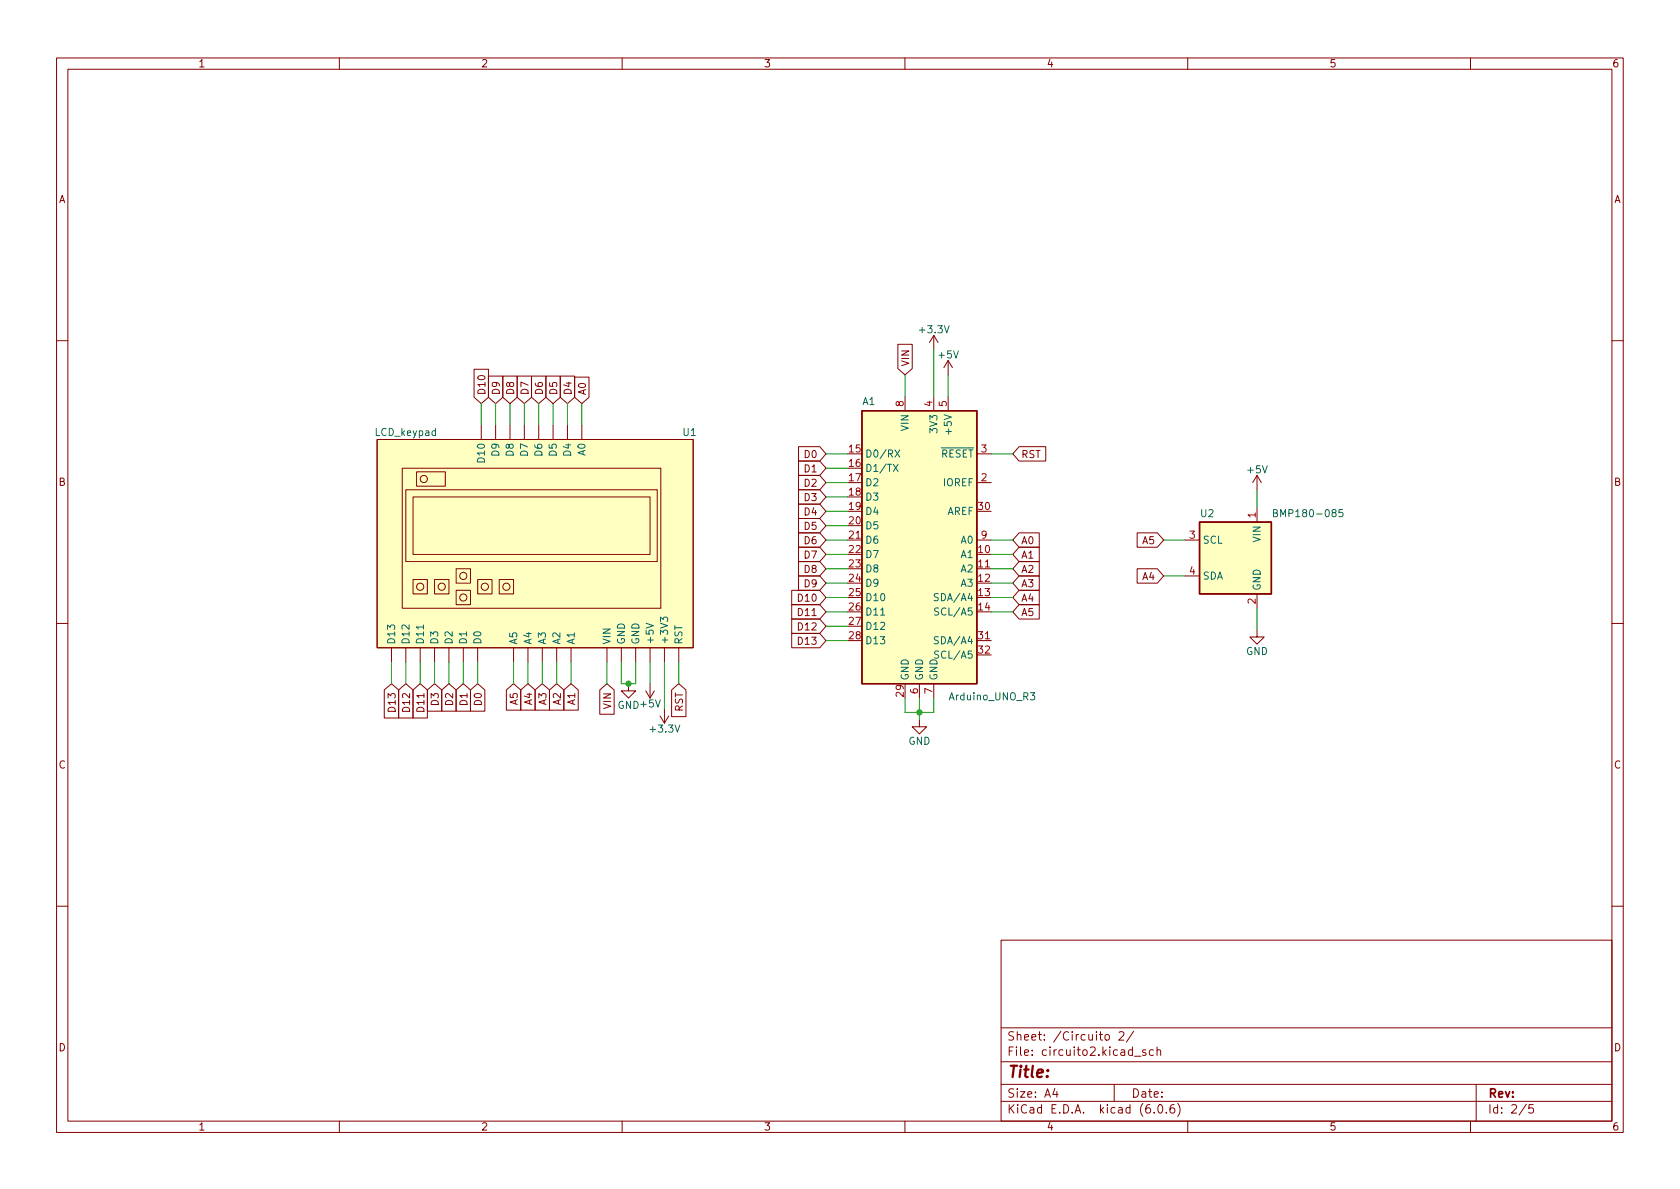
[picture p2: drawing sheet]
<svg xmlns="http://www.w3.org/2000/svg" width="297mm" height="210mm" viewBox="0 0 297 210" stroke-linecap="round" stroke-linejoin="round" font-family="sans-serif">
<g fill="none" stroke="#840000" stroke-width=".18">
<path d="M10 10.2h277v190.1h-277zM12 12.2h273v186.1h-273zM60 10.2v2M110 10.2v2M160 10.2v2M210 10.2v2M260 10.2v2M165.1 59.3l-.8 1.3M165.1 59.3v2.5M165.1 59.3l.8 1.3M10 60.2h2M66.7 77.7h55.9v36.8h-55.9z"/>
<path d="M83.8 65.3h2.6v5l-1.3 1.1-1.3-1.1zM85.1 75.2v2.5M86.4 66.5h2.5v3.8l-1.3 1.1-1.2-1.1zM87.6 75.2v2.5M88.9 66.5h2.5v3.8l-1.2 1.1-1.3-1.1zM90.2 75.2v2.5M91.4 66.5h2.6v3.8l-1.3 1.1-1.3-1.1zM92.7 75.2v2.5M94 66.5h2.5v3.8l-1.3 1.1-1.2-1.1zM95.2 75.2v2.5M96.5 66.5h2.6v3.8l-1.3 1.1-1.3-1.1zM97.8 75.2v2.5"/>
<path d="M99.1 66.5h2.5v3.8l-1.3 1.1-1.2-1.1zM100.3 75.2v2.5M101.6 66.7h2.5v3.6l-1.2 1.1-1.3-1.1zM102.9 75.2v2.5M141.2 79h3.7l1.1 1.3-1.1 1.2h-3.7zM158.7 60.9h2.6v4.3l-1.3 1.1-1.3-1.1zM160 70.1v2.5M165.1 70.1v2.5M167.6 63.7l-.7 1.3M167.6 63.7v2.6M167.6 70.1v2.5M167.6 63.7l.8 1.3"/>
<path d="M180.2 79h4.7v2.5h-4.7l-1.1-1.2zM285 60.2h2M71.1 82.8h45.7v24.8h-45.7zM71.8 86.6h44.4v12.7h-44.4zM73 87.9h41.9v10.1h-41.9zM73.7 83.4h5v2.6h-5zM141.2 91.7h3.7l1.1 1.3-1.1 1.2h-3.7zM141.2 94.2h3.7l1.1 1.3-1.1 1.3h-3.7zM141.2 96.8h3.7l1.1 1.2-1.1 1.3h-3.7zM141.2 99.3h3.7l1.1 1.3-1.1 1.2h-3.7zM141.2 84.1h3.7l1.1 1.2-1.1 1.3h-3.7zM141.2 81.5h3.7l1.1 1.3-1.1 1.3h-3.7z"/>
<path d="M141.2 89.1h3.7l1.1 1.3-1.1 1.3h-3.7zM141.2 86.6h3.7l1.1 1.3-1.1 1.2h-3.7zM149.9 95.5h2.5M172.7 95.5h2.6M172.7 85.3h2.6M172.7 80.3h2.6M180.2 96.8h3.5v2.5h-3.5l-1.1-1.3zM180.2 99.3h3.5v2.5h-3.5l-1.1-1.2zM180.2 94.2h3.5v2.6h-3.5l-1.1-1.3zM201.1 94.2h3.5l1.1 1.3-1.1 1.3h-3.5zM209.5 95.5h2.6M222.2 84.1l-.7 1.2"/>
<path d="M222.2 84.1v2.5M222.2 89.8v2.5M222.2 84.1l.8 1.2M10 110.2h2M69.2 114.5v2.6M71.8 114.5v2.6M73 102.5h2.6v2.5h-2.6zM74.3 114.5v2.6M76.8 102.5h2.6v2.5h-2.6zM76.8 114.5v2.6M79.4 114.5v2.6M80.6 104.4h2.6v2.5h-2.6z"/>
<path d="M80.6 100.6h2.6v2.5h-2.6zM81.9 114.5v2.6M84.5 102.5h2.5v2.5h-2.5zM84.5 114.5v2.6M88.3 102.5h2.5v2.5h-2.5zM90.8 114.5v2.6M93.3 114.5v2.6M95.9 114.5v2.6M98.4 114.5v2.6M101 114.5v2.6M107.3 114.5v2.6M109.9 114.5v2.6"/>
<path d="M112.4 114.5v2.6M114.9 114.5v2.6M117.5 114.5v2.6M120 114.5v2.6M140 104.4h4.9l1.1 1.3-1.1 1.2h-4.9zM140 109.5h4.9l1.1 1.2-1.1 1.3h-4.9zM140 112h4.9l1.1 1.3-1.1 1.2h-4.9zM140 106.9h4.9l1.1 1.3-1.1 1.3h-4.9zM141.2 101.8h3.7l1.1 1.3-1.1 1.3h-3.7zM172.7 100.6h2.6M172.7 113.3h2.6M180.2 104.4h3.5v2.5h-3.5l-1.1-1.2z"/>
<path d="M180.2 106.9h3.5v2.6h-3.5l-1.1-1.3zM180.2 101.8h3.5v2.6h-3.5l-1.1-1.3zM201.1 100.6h3.5l1.1 1.2-1.1 1.3h-3.5zM209.5 101.8h2.6M222.2 111.4v1.2h1.3l-1.3 1.3-1.2-1.3h1.2M222.2 105v2.6M285 110.2h2M67.9 122l1.3-1.1 1.3 1.1v5h-2.6zM70.5 122l1.3-1.1 1.2 1.1v5h-2.5zM73 122l1.3-1.1 1.3 1.1v5h-2.6zM75.6 122l1.2-1.1 1.3 1.1v3.8h-2.5zM78.1 122l1.3-1.1 1.2 1.1v3.8h-2.5z"/>
<path d="M80.6 122l1.3-1.1 1.3 1.1v3.8h-2.6zM83.2 122l1.3-1.1 1.2 1.1v3.8h-2.5zM89.5 122l1.3-1.1 1.3 1.1v3.6h-2.6zM92.1 122l1.2-1.1 1.3 1.1v3.6h-2.5zM94.6 122l1.3-1.1 1.3 1.1v3.6h-2.6zM97.2 122l1.2-1.1 1.3 1.1v3.6h-2.5zM99.7 122l1.3-1.1 1.2 1.1v3.6h-2.5zM106 122l1.3-1.1 1.3 1.1v4.3h-2.6zM111.1 120.9v1.3h1.3l-1.3 1.2-1.2-1.2h1.2M114.2 122.2l.7 1.2M114.9 120.9v2.5M115.7 122.2l-.8 1.2"/>
<path d="M116.7 126.6l.8 1.3M117.5 125.3v2.6M118.2 126.6l-.7 1.3M118.7 122l1.3-1.1 1.3 1.1v4.7h-2.6zM162.6 127.2v1.3h1.2l-1.2 1.3-1.3-1.3h1.3M162.6 120.9v2.5M165.1 120.9v2.5M10 160.2h2M177 166.3h108v32h-108zM285 160.2h2M60 198.3v2M110 198.3v2"/>
<path d="M160 198.3v2M177 194.8h108M177 191.8h108M177 187.8h108M177 181.8h108M186.5 192.5l-.4 1h1M186.9 193v1M195.4 183.1l.2-.2 .5 .2v.5l-.1 .3h-.4l-.2-.1zM197 191.8v3M197.9 182.6l.5-.2 .2 .2 .1 .3-.9 1h.9M200.4 182.4l-1.3 1.9M200.6 186.8h1.1"/>
<path d="M202.6 185.7l-.4-.1-.2 .2 .1 .3 .5 .1v.4h-.6M203.9 185.7l-.4-.1-.3 .3v.4l.2 .3h.5M204.1 196.7v.1M204.6 185.8l.2-.2 .3 .1 .1 .9M204.6 185.1v1.5M204.9 195.4l.2-.1a.81 .81 0 0 1 .6 .7 .81 .81 0 0 1-.3 .8h-.2a.81 .81 0 0 1-.6-.6 .81 .81 0 0 1 .3-.8zM206.2 196.7v.1M207.6 195.3a.59 .59 0 0 0-.7 .7v.5l.1 .3h.4l.2-.1 .1-.5-.1-.2-.5-.1-.2 .3M208.2 195.1a1.72 1.72 0 0 1 0 2.3M210 198.3v2M260 198.3v2M261 191.8v6.5"/>
<path d="M269.9 195.3l-1.3 1.9M271.1 195.3h-.7l-.1 .7 .2-.1 .5 .1 .2 .2-.1 .5-.2 .1-.6-.1"/>
<circle cx="74.9" cy="84.7" r=".63"/>
<circle cx="74.3" cy="103.8" r=".63"/>
<circle cx="78.1" cy="103.8" r=".63"/>
<circle cx="81.9" cy="101.8" r=".63"/>
<circle cx="81.9" cy="105.7" r=".63"/>
<circle cx="85.7" cy="103.8" r=".63"/>
<circle cx="89.5" cy="103.8" r=".63"/>
</g>
<g fill="#ffffc2" stroke="#ffffc2" stroke-width=".18">
<path d="M212.1 92.3h12.7v12.7h-12.7z"/>
<path d="M66.7 77.7h55.9v36.8h-55.9z"/>
<path d="M152.4 72.6h20.3v48.3h-20.3z"/>
</g>
<path d="M152.4 72.6h20.3v48.3h-20.3zM212.1 92.3h12.7v12.7h-12.7z" fill="none" stroke="#840000" stroke-width=".25"/>
<g fill="none" stroke="#006464" stroke-width=".18">
<path d="M158.2 79.6l.9 1.2M159.1 79.6l-.9 1.2M157.9 82.1l.9 1.3M158.8 82.1l-.9 1.3M225.2 90.7h.5l.1-.2v-.3l-.6-.1v1.3h.5l.1-.1 .1-.3-.3-.3M237.4 90.1h-.6l-.1 .6 .2-.1 .4 .1 .1 .1v.5l-.2 .1-.5-.1M74.9 110.5v.7M114.2 110.2l1.3 .4-1.3 .5M116.8 109.9v-.8l.5 .4 .1-.3h.5l.1 .2-.1 .5M155.7 108.8h.7M165.9 105h-.5l-.2 .1v.3l.6 .3 .1 .3-.2 .2h-.5M165.9 112.6h-.5l-.2 .1v.4l.6 .2 .1 .3-.2 .3-.5-.1"/>
<path d="M166 107.6l-.5-.1-.2 .1v.4l.5 .2 .2 .3-.3 .3-.5-.1M166 115.2l-.5-.1-.2 .1v.4l.5 .2 .2 .4-.3 .2-.5-.1M182.2 122.5h.8l-.5 .5 .4 .1v.5l-.2 .2-.5-.2"/>
</g>
<g fill="none" stroke="#009600" stroke-width=".18">
<path d="M85.1 71.4v3.8M87.6 71.4v3.8M90.2 71.4v3.8M92.7 71.4v3.8M95.2 71.4v3.8M97.8 71.4v3.8M100.3 71.4v3.8M102.9 71.4v3.8M160 66.3v3.8M165.1 61.8v8.3M167.6 66.3v3.8M146 80.3h3.9"/>
<path d="M146 95.5h3.9M146 98h3.9M146 93h3.9M146 85.3h3.9M146 87.9h3.9M146 90.4h3.9M146 82.8h3.9M175.3 80.3h3.8M175.3 95.5h3.8M175.3 98h3.8M205.7 95.5h3.8M222.2 86.6v3.2"/>
<path d="M69.2 117.1v3.8M71.8 117.1v3.8M74.3 117.1v3.8M76.8 117.1v3.8M79.4 117.1v3.8M81.9 117.1v3.8M84.5 117.1v3.8M90.8 117.1v3.8M93.3 117.1v3.8M95.9 117.1v3.8M98.4 117.1v3.8M101 117.1v3.8"/>
<path d="M107.3 117.1v3.8M109.9 117.1v3.8h2.5v-3.8M114.9 117.1v3.8M117.5 117.1v8.2M120 117.1v3.8M146 100.6h3.9M146 105.7h3.9M146 103.1h3.9M146 108.2h3.9M146 110.7h3.9M146 113.3h3.9M175.3 100.6h3.8"/>
<path d="M175.3 105.7h3.8M175.3 103.1h3.8M175.3 108.2h3.8M205.7 101.8h3.8M222.2 107.6v3.8M160 123.4v2.6h5.1v-2.6M162.6 123.4v3.8"/>
</g>
<g fill="#009600" stroke="#009600" stroke-width=".18">
<circle cx="111.1" cy="120.9" r=".46"/>
<circle cx="162.6" cy="126" r=".46"/>
</g>
<text font-size="2.8" fill="#840000" x="178" y="190.6">Title:</text>
<g font-size="2.1" fill="#840000">
<text x="178" y="184">Sheet: /Circuito 2/</text>
<text x="178" y="186.7">File: circuito2.kicad_sch</text>
<text x="178" y="196.9">KiCad E.D.A. kicad (6.0.6)</text>
<text x="178" y="194.1">Size: A4</text>
<text x="200" y="194.1">Date:</text>
<text x="263" y="194.1">Rev:</text>
<text x="263" y="196.9">Id: 2/5</text>
</g>
<g font-size="1.8" fill="#840000">
<text x="35" y="11.9">1</text>
<text x="85" y="11.9">2</text>
<text x="135" y="11.9">3</text>
<text x="185" y="11.9">4</text>
<text x="235" y="11.9">5</text>
<text x="285" y="11.9">6</text>
<text x="10.3" y="35.9">A</text>
<text x="285.3" y="35.9">A</text>
<text x="160.7" y="64.9" transform="rotate(-90 160.7 64.9)">VIN</text>
<text x="85.8" y="69.9" transform="rotate(-90 85.8 69.9)">D10</text>
<text x="88.4" y="69.9" transform="rotate(-90 88.4 69.9)">D9</text>
<text x="90.9" y="69.9" transform="rotate(-90 90.9 69.9)">D8</text>
<text x="93.4" y="69.9" transform="rotate(-90 93.4 69.9)">D7</text>
<text x="96" y="69.9" transform="rotate(-90 96 69.9)">D6</text>
<text x="98.5" y="69.9" transform="rotate(-90 98.5 69.9)">D5</text>
<text x="101.1" y="69.9" transform="rotate(-90 101.1 69.9)">D4</text>
<text x="103.6" y="69.9" transform="rotate(-90 103.6 69.9)">A0</text>
<text x="142.4" y="81">D0</text>
<text x="142.4" y="83.5">D1</text>
<text x="180.5" y="81">RST</text>
<text x="10.3" y="85.9">B</text>
<text x="142.4" y="86.1">D2</text>
<text x="142.4" y="88.6">D3</text>
<text x="285.3" y="85.9">B</text>
<text x="142.4" y="93.7">D5</text>
<text x="142.4" y="91.1">D4</text>
<text x="142.4" y="96.2">D6</text>
<text x="142.4" y="98.8">D7</text>
<text x="142.4" y="101.3">D8</text>
<text x="180.5" y="98.8">A1</text>
<text x="180.5" y="101.3">A2</text>
<text x="180.5" y="96.2">A0</text>
<text x="202.1" y="96.2">A5</text>
<text x="141.4" y="106.4">D10</text>
<text x="142.4" y="103.8">D9</text>
<text x="180.5" y="106.4">A4</text>
<text x="180.5" y="103.8">A3</text>
<text x="202.1" y="102.6">A4</text>
<text x="141.4" y="111.5">D12</text>
<text x="141.4" y="108.9">D11</text>
<text x="180.5" y="108.9">A5</text>
<text x="141.4" y="114">D13</text>
<text x="69.9" y="125.6" transform="rotate(-90 69.9 125.6)">D13</text>
<text x="72.5" y="125.6" transform="rotate(-90 72.5 125.6)">D12</text>
<text x="75" y="125.6" transform="rotate(-90 75 125.6)">D11</text>
<text x="77.6" y="124.6" transform="rotate(-90 77.6 124.6)">D3</text>
<text x="80.1" y="124.6" transform="rotate(-90 80.1 124.6)">D2</text>
<text x="82.6" y="124.6" transform="rotate(-90 82.6 124.6)">D1</text>
<text x="85.2" y="124.6" transform="rotate(-90 85.2 124.6)">D0</text>
<text x="91.5" y="124.6" transform="rotate(-90 91.5 124.6)">A5</text>
<text x="94.1" y="124.6" transform="rotate(-90 94.1 124.6)">A4</text>
<text x="96.6" y="124.6" transform="rotate(-90 96.6 124.6)">A3</text>
<text x="99.2" y="124.6" transform="rotate(-90 99.2 124.6)">A2</text>
<text x="101.7" y="124.6" transform="rotate(-90 101.7 124.6)">A1</text>
<text x="108" y="125.3" transform="rotate(-90 108 125.3)">VIN</text>
<text x="120.7" y="125.9" transform="rotate(-90 120.7 125.9)">RST</text>
<text x="10.3" y="135.9">C</text>
<text x="285.3" y="135.9">C</text>
<text x="10.3" y="185.9">D</text>
<text x="285.3" y="185.9">D</text>
<text x="35" y="199.9">1</text>
<text x="85" y="199.9">2</text>
<text x="135" y="199.9">3</text>
<text x="185" y="199.9">4</text>
<text x="235" y="199.9">5</text>
<text x="285" y="199.9">6</text>
</g>
<g font-size="1.8" fill="#006464">
<text x="162.8" y="58.9">+3.3V</text>
<text x="166" y="63.4">+5V</text>
<text x="152.5" y="71.6">A1</text>
<text x="66.4" y="77.1">LCD_keypad</text>
<text x="120.8" y="77.1">U1</text>
<text x="160.7" y="76.1" transform="rotate(-90 160.7 76.1)">VIN</text>
<text x="165.7" y="76.3" transform="rotate(-90 165.7 76.3)">3V3</text>
<text x="168.3" y="76.3" transform="rotate(-90 168.3 76.3)">+5V</text>
<text x="85.7" y="81.5" transform="rotate(-90 85.7 81.5)">D10</text>
<text x="88.3" y="80.5" transform="rotate(-90 88.3 80.5)">D9</text>
<text x="90.8" y="80.5" transform="rotate(-90 90.8 80.5)">D8</text>
<text x="93.3" y="80.5" transform="rotate(-90 93.3 80.5)">D7</text>
<text x="95.9" y="80.5" transform="rotate(-90 95.9 80.5)">D6</text>
<text x="98.4" y="80.5" transform="rotate(-90 98.4 80.5)">D5</text>
<text x="101" y="80.5" transform="rotate(-90 101 80.5)">D4</text>
<text x="103.5" y="80.5" transform="rotate(-90 103.5 80.5)">A0</text>
<text x="152.9" y="80.9">D0/RX</text>
<text x="152.9" y="83.4">D1/TX</text>
<text x="164.9" y="80.9">~{RESET}</text>
<text x="220.7" y="83.7">+5V</text>
<text x="152.9" y="86">D2</text>
<text x="152.9" y="88.5">D3</text>
<text x="166.8" y="86">IOREF</text>
<text x="152.9" y="91.1">D4</text>
<text x="152.9" y="93.6">D5</text>
<text x="167.4" y="91.1">AREF</text>
<text x="212.3" y="91.4">U2</text>
<text x="222.9" y="95.8" transform="rotate(-90 222.9 95.8)">VIN</text>
<text x="226.1" y="91.4">BMP180-085</text>
<text x="152.9" y="96.1">D6</text>
<text x="152.9" y="98.7">D7</text>
<text x="152.9" y="101.2">D8</text>
<text x="170" y="98.7">A1</text>
<text x="170" y="101.2">A2</text>
<text x="170" y="96.1">A0</text>
<text x="212.6" y="96.1">SCL</text>
<text x="152.9" y="103.8">D9</text>
<text x="152.9" y="106.3">D10</text>
<text x="165.7" y="106.3">SDA/A4</text>
<text x="170" y="103.8">A3</text>
<text x="212.6" y="102.5">SDA</text>
<text x="222.9" y="104.5" transform="rotate(-90 222.9 104.5)">GND</text>
<text x="152.9" y="108.8">D11</text>
<text x="152.9" y="111.4">D12</text>
<text x="152.9" y="113.9">D13</text>
<text x="165.7" y="113.9">SDA/A4</text>
<text x="165.9" y="108.8">SCL/A5</text>
<text x="69.8" y="114" transform="rotate(-90 69.8 114)">D13</text>
<text x="72.4" y="114" transform="rotate(-90 72.4 114)">D12</text>
<text x="74.9" y="114" transform="rotate(-90 74.9 114)">D11</text>
<text x="77.5" y="114" transform="rotate(-90 77.5 114)">D3</text>
<text x="80" y="114" transform="rotate(-90 80 114)">D2</text>
<text x="82.5" y="114" transform="rotate(-90 82.5 114)">D1</text>
<text x="85.1" y="114" transform="rotate(-90 85.1 114)">D0</text>
<text x="91.4" y="114" transform="rotate(-90 91.4 114)">A5</text>
<text x="94" y="114" transform="rotate(-90 94 114)">A4</text>
<text x="96.5" y="114" transform="rotate(-90 96.5 114)">A3</text>
<text x="99.1" y="114" transform="rotate(-90 99.1 114)">A2</text>
<text x="101.6" y="114" transform="rotate(-90 101.6 114)">A1</text>
<text x="107.9" y="114" transform="rotate(-90 107.9 114)">VIN</text>
<text x="110.5" y="114" transform="rotate(-90 110.5 114)">GND</text>
<text x="113" y="114" transform="rotate(-90 113 114)">GND</text>
<text x="115.6" y="114" transform="rotate(-90 115.6 114)">+5V</text>
<text x="118.1" y="114" transform="rotate(-90 118.1 114)">+3V3</text>
<text x="120.6" y="114" transform="rotate(-90 120.6 114)">RST</text>
<text x="165.9" y="116.5">SCL/A5</text>
<text x="220.3" y="115.8">GND</text>
<text x="109.2" y="125.3">GND+5V</text>
<text x="160.7" y="120.4" transform="rotate(-90 160.7 120.4)">GND</text>
<text x="163.2" y="120.4" transform="rotate(-90 163.2 120.4)">GND</text>
<text x="165.7" y="120.4" transform="rotate(-90 165.7 120.4)">GND</text>
<text x="168" y="123.8">Arduino_UNO_R3</text>
<text x="115.1" y="129.5">+3.3V</text>
<text x="160.6" y="131.7">GND</text>
</g>
<g font-size="1.8" fill="#a90000">
<text x="159.8" y="71.9" transform="rotate(-90 159.8 71.9)">8</text>
<text x="164.8" y="71.9" transform="rotate(-90 164.8 71.9)">4</text>
<text x="167.4" y="71.9" transform="rotate(-90 167.4 71.9)">5</text>
<text x="150.1" y="80">15</text>
<text x="150.1" y="82.5">16</text>
<text x="173.5" y="80">3</text>
<text x="150.1" y="85.1">17</text>
<text x="150.1" y="87.6">18</text>
<text x="173.5" y="85.1">2</text>
<text x="150.1" y="90.2">19</text>
<text x="150.1" y="92.7">20</text>
<text x="150.1" y="95.2">21</text>
<text x="173" y="90.2">30</text>
<text x="173.5" y="95.2">9</text>
<text x="210.3" y="95.2">3</text>
<text x="222" y="91.5" transform="rotate(-90 222 91.5)">1</text>
<text x="150.1" y="97.8">22</text>
<text x="150.1" y="100.3">23</text>
<text x="173" y="97.8">10</text>
<text x="173" y="100.3">11</text>
<text x="210.3" y="101.6">4</text>
<text x="150.1" y="102.9">24</text>
<text x="150.1" y="105.4">25</text>
<text x="150.1" y="107.9">26</text>
<text x="173" y="102.9">12</text>
<text x="173" y="105.4">13</text>
<text x="173" y="107.9">14</text>
<text x="222" y="106.8" transform="rotate(-90 222 106.8)">2</text>
<text x="150.1" y="110.5">27</text>
<text x="150.1" y="113">28</text>
<text x="173" y="113">31</text>
<text x="173" y="115.6">32</text>
<text x="159.8" y="123.2" transform="rotate(-90 159.8 123.2)">29</text>
<text x="162.3" y="122.7" transform="rotate(-90 162.3 122.7)">6</text>
<text x="164.8" y="122.7" transform="rotate(-90 164.8 122.7)">7</text>
</g>
</svg>
